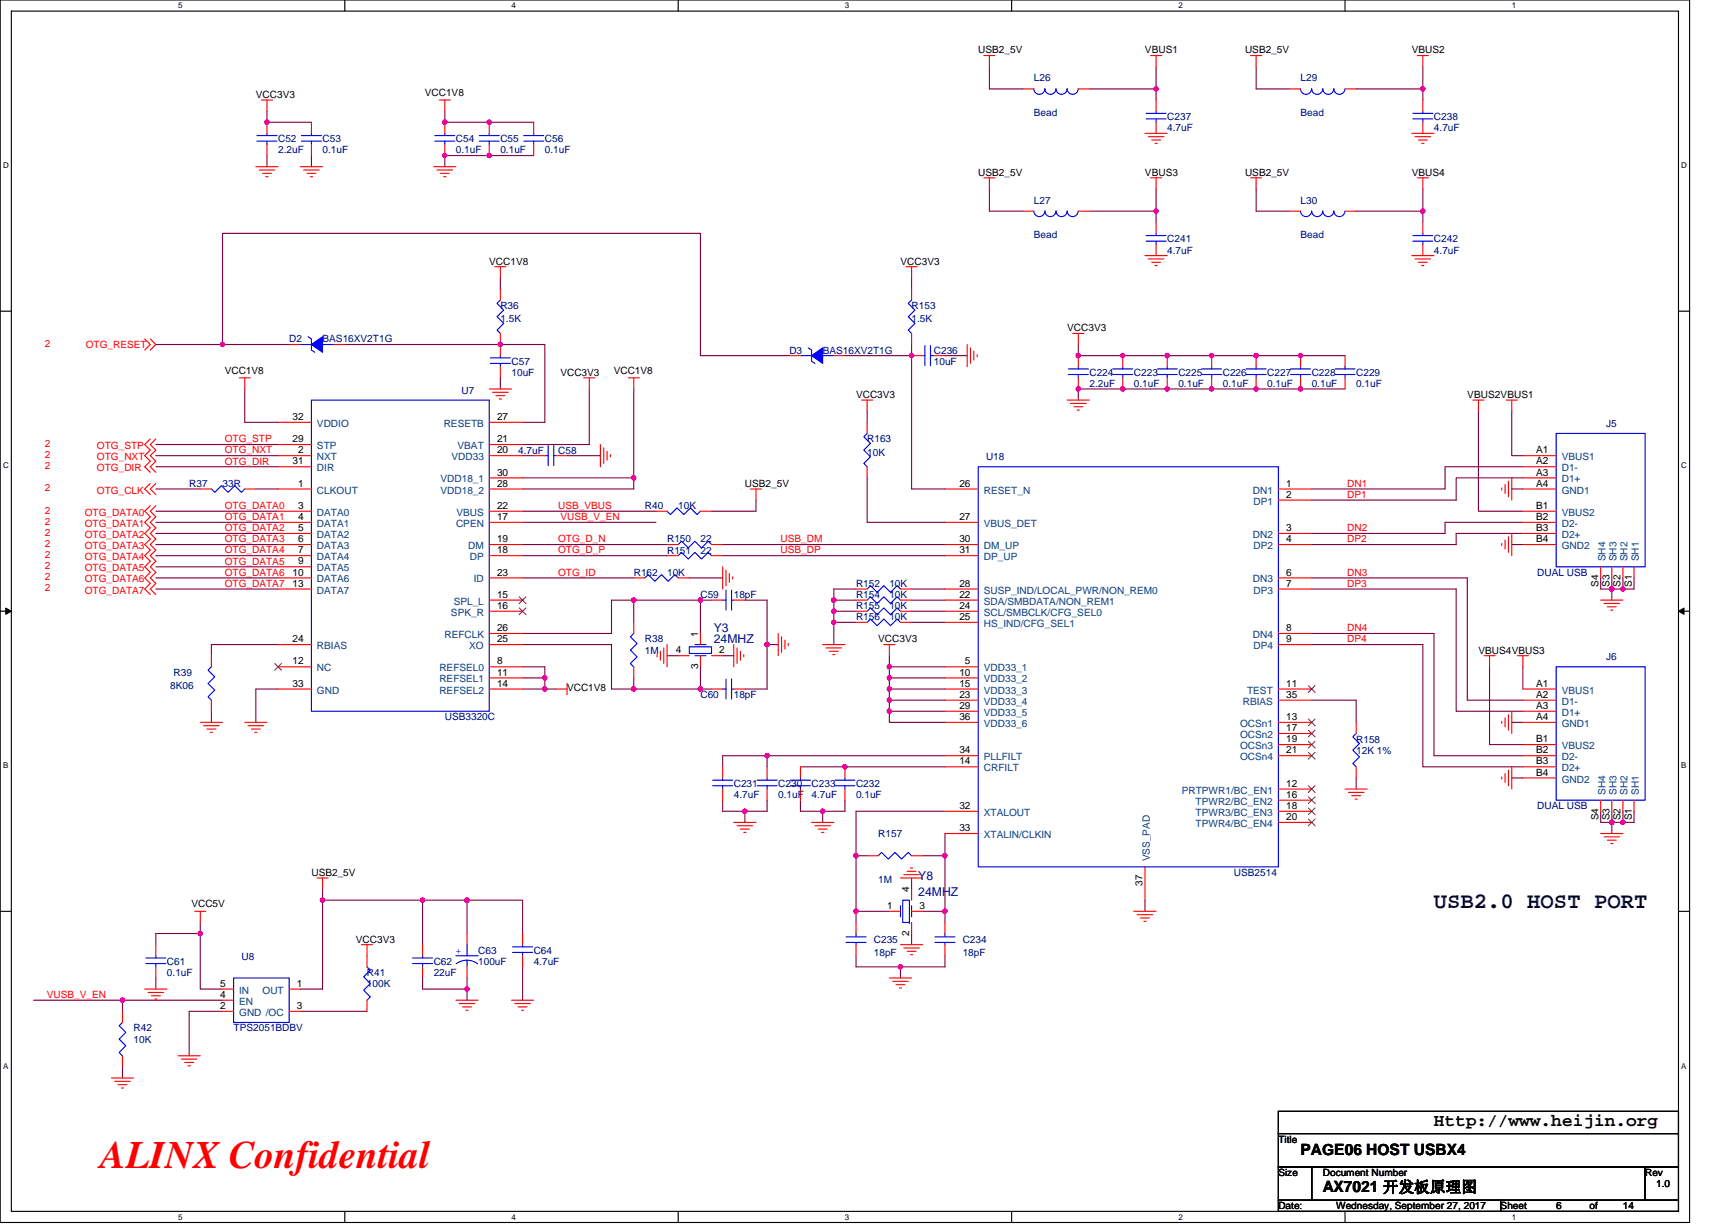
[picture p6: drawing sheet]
<svg xmlns="http://www.w3.org/2000/svg" width="297mm" height="210mm" viewBox="0 0 297 210" stroke-linecap="round" stroke-linejoin="round" font-family="sans-serif">
<path d="M0 0h289.6v209.5h-289.6zM1.9 1.9h285.8v205.7h-285.8z" fill="none" stroke="#000" stroke-width=".19"/>
<g fill="#fff">
<path d="M30.5 .2h.8v1.5h-.8z"/>
<path d="M30.5 207.8h.8v1.6h-.8z"/>
</g>
<path d="M59.1 0v1.9M59.1 207.6v1.9" fill="none" stroke="#000" stroke-width=".19"/>
<g fill="#fff">
<path d="M87.7 .2h.7v1.5h-.7z"/>
<path d="M87.7 207.8h.7v1.6h-.7z"/>
</g>
<path d="M116.2 0v1.9M116.2 207.6v1.9" fill="none" stroke="#000" stroke-width=".19"/>
<g fill="#fff">
<path d="M144.8 .2h.8v1.5h-.8z"/>
<path d="M144.8 207.8h.8v1.6h-.8z"/>
</g>
<path d="M173.4 0v1.9M173.4 207.6v1.9" fill="none" stroke="#000" stroke-width=".19"/>
<g fill="#fff">
<path d="M202 .2h.7v1.5h-.7z"/>
<path d="M202 207.8h.7v1.6h-.7z"/>
</g>
<path d="M230.5 0v1.9M230.5 207.6v1.9" fill="none" stroke="#000" stroke-width=".19"/>
<g fill="#fff">
<path d="M259.1 .2h.8v1.5h-.8z"/>
<path d="M259.1 207.8h.8v1.6h-.8z"/>
<path d="M.5 27.6h1v1.5h-1z"/>
<path d="M288.2 27.6h1v1.5h-1z"/>
<path d="M.5 79.1h1v1.5h-1z"/>
<path d="M288.2 79.1h1v1.5h-1z"/>
</g>
<path d="M0 53.3h1.9M287.7 53.3h1.9" fill="none" stroke="#000" stroke-width=".19"/>
<g fill="#fff">
<path d="M.5 130.5h.9v1.5h-.9z"/>
<path d="M288.2 130.5h.9v1.5h-.9z"/>
</g>
<path d="M0 104.8h1.9M287.7 104.8h1.9" fill="none" stroke="#000" stroke-width=".19"/>
<path d="M1 104.2l.9 .6-.9 .5zM287.7 104.8l.9-.6v1.1z" fill="#000" stroke="#000" stroke-width=".17"/>
<g fill="#fff">
<path d="M.5 181.9h.9v1.6h-.9z"/>
<path d="M288.2 181.9h.9v1.6h-.9z"/>
</g>
<path d="M0 156.2h1.9M287.7 156.2h1.9M219.1 190.5h68.6v3.8h-68.6zM219.1 194.3h68.6v5.7h-68.6zM219.1 200h5.7v5.7h-5.7zM219.1 205.7h38.1v1.9h-38.1zM224.8 200h57.2v5.7h-57.2zM257.2 205.7h30.5v1.9h-30.5zM282 200h5.7v5.7h-5.7z" fill="none" stroke="#000" stroke-width=".19"/>
<g fill="none" stroke="#800040" stroke-width=".19">
<path d="M45.8 19.1v1.9h7.6M76.2 19.1v1.9h15.3M169.6 11.4v3.8h5.7M186.7 15.2h11.5M198.2 15.2v1.9M198.2 11.4v3.8M215.3 11.4v3.8h5.7M232.4 15.2h11.5M243.9 15.2v1.9M243.9 11.4v3.8M45.8 26.7v1.9M53.4 26.7v1.9"/>
<path d="M91.5 26.7h-15.3v1.9M169.6 32.4v3.8h5.7M186.7 36.2h11.5M198.2 36.2v1.9M198.2 32.4v3.8M215.3 32.4v3.8h5.7M232.4 36.2h11.5M243.9 36.2v1.9M243.9 32.4v3.8M26.7 59.1h11.4M38.1 59.1h11.5M38.1 59.1v-19.1h82v21h15.2"/>
<path d="M59.1 59.1h34.3v13.3h-3.8M85.8 47.6v1.9M156.2 59.1v1.9M156.2 47.6v1.9M184.8 59.1v1.9h45.7M26.7 76.2h21M26.7 78.1h21M41.9 66.7v5.7h5.8M85.8 64.8v1.9M89.6 78.1h1.9M97.2 78.1h5.7M101 66.7v9.5h-11.4"/>
<path d="M108.6 66.7v15.2M144.8 61h11.4M148.6 70.5v1.9M156.2 61v22.8h5.8M162 61h3.8M230.5 66.7h-45.7v1.9M253.4 70.5v17.1h7.6M259.1 70.5v7.6h1.9M26.7 87.6h21M26.7 89.5h21M26.7 93.3h21M26.7 95.2h21"/>
<path d="M26.7 97.2h21M26.7 99.1h21M26.7 80h21M26.7 83.8h7.6M26.7 91.4h21M43.9 83.8h3.8M89.6 89.5h22.8M89.6 87.6h22.8M89.6 93.3h24.7M89.6 99.1h19M89.6 81.9h19M89.6 95.2h24.7"/>
<path d="M108.6 81.9v1.9h-19M118.1 99.1h5.8M123.9 95.2h38.1M123.9 93.3h38.1M129.6 85.7v1.9h-7.6M148.6 81.9v7.6h13.4M224.8 99.1h26.7v20.9h9.5M259.1 83.8h1.9M259.1 93.3h1.9M261 91.4h-11.4v1.9h-24.8M261 89.5h-13.3v1.9h-22.9M261 80h-13.3v3.8h-22.9"/>
<path d="M261 81.9h-11.4v3.8h-24.8M274.4 99.1v1.9h1.9M276.3 99.1v1.9M278.2 99.1v1.9M280.1 99.1v1.9h-1.9M26.7 101h21M47.7 110.5h-11.5v1.9M47.7 118.1h-3.8v5.7M89.6 110.5h15.2v7.6h3.8M89.6 118.1h3.8M89.6 114.3h3.8v1.9M89.6 116.2h3.8"/>
<path d="M93.4 116.2v1.9M93.4 118.1h1.9M108.6 118.1h11.5M108.6 102.9h11.5M108.6 102.9h-3.8v5.7h-15.2M108.6 102.9v3.8M108.6 116.2v1.9M114.3 112.4h1.9M120.1 118.1h1.9M120.1 102.9h1.9M120.1 114.3v3.8M120.1 102.9v5.7"/>
<path d="M123.9 112.4h1.9M127.7 102.9h3.8v7.6M131.5 110.5h1.9M131.5 110.5v7.6h-3.8M142.9 102.9h3.8M142.9 102.9v1.9M142.9 106.7v3.8M142.9 106.7h3.8M146.7 101h-3.8v1.9M146.7 104.8h-3.8v1.9M152.4 112.4v1.9h9.6M152.4 114.3v1.9h9.6"/>
<path d="M152.4 118.1h9.6M152.4 116.2v1.9M152.4 118.1v1.9M156.2 101h5.8M156.2 102.9h5.8M156.2 104.8h5.8M156.2 106.7h5.8M224.8 101h24.8v20.9h11.4M224.8 110.5h19.1v20.9h17.1M224.8 108.6h21v20.9h15.2M255.3 114.3v13.3h5.7M261 114.3v3.8"/>
<path d="M276.3 101h1.9M276.3 101v1.9M36.2 121.9v1.9M123.9 131.4v-1.9h7.6v1.9M123.9 137.2v1.9h3.8v1.9M131.5 129.5h30.5M131.5 137.2v1.9h-3.8M137.2 137.2v1.9h3.8v1.9M137.2 131.4h24.8M144.8 137.2v1.9h-3.8M152.4 120h9.6M152.4 121.9h9.6"/>
<path d="M152.4 121.9v1.9h9.6M152.4 120v1.9M162 139.1h-15.3v7.6M224.8 120h7.6v3.8M232.4 133.3v2M259.1 123.8h1.9M259.1 133.3h1.9M274.4 139.1v1.9h1.9M276.3 139.1v1.9M278.2 139.1v1.9M280.1 139.1v1.9h-1.9M34.3 158.1v1.9"/>
<path d="M55.3 154.3v15.2h-3.8M55.3 152.4v1.9M55.3 154.3h17.1M72.4 154.3h7.6M72.4 154.3v7.6M80 154.3v5.7M80 154.3h9.6v5.7M146.7 156.2v1.9M146.7 146.7v9.5M146.7 156.2h5.7M146.7 146.7h1.9M156.2 150.5v1.9"/>
<path d="M158.2 146.7h3.8M158.2 156.2h3.8M162 146.7v9.5M162 156.2v1.9M162 142.9v3.8M196.3 154.3v1.9M276.3 141v1.9M276.3 141h1.9M5.8 171.4h15.2v2M21 171.4h17.1M26.7 167.6v1.9M34.3 160v9.5h3.8"/>
<path d="M34.3 160h-7.6v1.9M38.1 173.4h-5.7v7.6M51.5 173.4h11.4M72.4 167.6v1.9h7.6M80 167.6v1.9M80 169.5v1.9M89.6 165.7v5.7M146.7 163.8v1.9h7.6M154.3 165.7v1.9M156.2 160v1.9M162 163.8v1.9h-7.7M21 182.9v1.9"/>
</g>
<g fill="#f0f" stroke="#f0f" stroke-width=".19">
<circle cx="34.3" cy="160" r=".38"/>
<circle cx="80" cy="154.3" r=".38"/>
<circle cx="21" cy="171.4" r=".38"/>
<circle cx="80" cy="169.5" r=".38"/>
<circle cx="131.5" cy="110.5" r=".38"/>
<circle cx="120" cy="118.1" r=".38"/>
<circle cx="108.6" cy="118.1" r=".38"/>
<circle cx="120" cy="102.9" r=".38"/>
<circle cx="108.6" cy="102.9" r=".38"/>
<circle cx="83.8" cy="26.7" r=".38"/>
<circle cx="76.2" cy="26.7" r=".38"/>
<circle cx="83.8" cy="20.9" r=".38"/>
<circle cx="76.2" cy="20.9" r=".38"/>
<circle cx="93.4" cy="118.1" r=".38"/>
<circle cx="45.7" cy="20.9" r=".38"/>
<circle cx="108.6" cy="81.9" r=".38"/>
<circle cx="93.4" cy="116.2" r=".38"/>
<circle cx="85.7" cy="59" r=".38"/>
<circle cx="156.2" cy="60.9" r=".38"/>
<circle cx="142.9" cy="102.9" r=".38"/>
<circle cx="142.9" cy="104.8" r=".38"/>
<circle cx="142.9" cy="106.7" r=".38"/>
<circle cx="152.4" cy="114.3" r=".38"/>
<circle cx="152.4" cy="118.1" r=".38"/>
<circle cx="152.4" cy="116.2" r=".38"/>
<circle cx="152.4" cy="120" r=".38"/>
<circle cx="152.4" cy="121.9" r=".38"/>
<circle cx="184.8" cy="60.9" r=".38"/>
<circle cx="222.9" cy="60.9" r=".38"/>
<circle cx="192.4" cy="60.9" r=".38"/>
<circle cx="215.3" cy="60.9" r=".38"/>
<circle cx="207.7" cy="60.9" r=".38"/>
<circle cx="200" cy="60.9" r=".38"/>
<circle cx="222.9" cy="66.7" r=".38"/>
<circle cx="184.8" cy="66.7" r=".38"/>
<circle cx="215.3" cy="66.7" r=".38"/>
<circle cx="192.4" cy="66.7" r=".38"/>
<circle cx="200" cy="66.7" r=".38"/>
<circle cx="207.7" cy="66.7" r=".38"/>
<circle cx="131.5" cy="129.5" r=".38"/>
<circle cx="144.8" cy="131.4" r=".38"/>
<circle cx="141" cy="139.1" r=".38"/>
<circle cx="127.7" cy="139.1" r=".38"/>
<circle cx="161.9" cy="146.7" r=".38"/>
<circle cx="154.3" cy="165.7" r=".38"/>
<circle cx="161.9" cy="156.2" r=".38"/>
<circle cx="146.7" cy="156.2" r=".38"/>
<circle cx="146.7" cy="146.7" r=".38"/>
<circle cx="278.2" cy="101" r=".38"/>
<circle cx="276.2" cy="101" r=".38"/>
<circle cx="278.2" cy="141" r=".38"/>
<circle cx="276.2" cy="141" r=".38"/>
<circle cx="72.4" cy="154.3" r=".38"/>
<circle cx="55.3" cy="154.3" r=".38"/>
<circle cx="198.1" cy="15.2" r=".38"/>
<circle cx="243.9" cy="15.2" r=".38"/>
<circle cx="198.1" cy="36.2" r=".38"/>
<circle cx="243.9" cy="36.2" r=".38"/>
<circle cx="38.1" cy="59" r=".38"/>
</g>
<g fill="none" stroke="#f00" stroke-width=".19">
<path d="M44.8 17.1h1.9M45.8 17.1v1.9M75.3 17.1h1.9M76.2 17.1v1.9M168.6 9.5h1.9M169.6 9.5v1.9M175.3 15.2h1.9M184.8 15.2h1.9M197.2 9.5h1.9M198.2 9.5v1.9M198.2 17.1v1.9M214.4 9.5h1.9"/>
<path d="M215.3 9.5v1.9M221 15.2h1.9M230.5 15.2h1.9M242.9 9.5h1.9M243.9 9.5v1.9M243.9 17.1v1.9M43.9 28.6h3.8M44.4 29.1h2.7M45 29.7h1.5M45.6 30.3h.3M45.8 21v1.9M45.8 24.8v1.9"/>
<path d="M51.5 28.6h3.8M52 29.1h2.7M52.6 29.7h1.5M53.2 30.3h.4M53.4 21v1.9M53.4 24.8v1.9M74.3 28.6h3.8M74.9 29.1h2.7M75.5 29.7h1.5M76 30.3h.4M76.2 21v1.9M76.2 24.8v1.9"/>
<path d="M83.9 21v1.9M83.9 24.8v1.9M91.5 21v1.9M91.5 24.8v1.9M168.6 30.5h1.9M169.6 30.5v1.9M175.3 36.2h1.9M184.8 36.2h1.9M196.3 22.9h3.8M196.8 23.4h2.7M197.2 30.5h1.9M197.4 24h1.5"/>
<path d="M198 24.6h.3M198.2 30.5v1.9M198.2 38.1v1.9M198.2 21v1.9M214.4 30.5h1.9M215.3 30.5v1.9M221 36.2h1.9M230.5 36.2h1.9M242 22.9h3.8M242.5 23.4h2.7M242.9 30.5h1.9M243.1 24h1.5"/>
<path d="M243.7 24.6h.4M243.9 30.5v1.9M243.9 38.1v1.9M243.9 21v1.9M24.8 58.1l1 1-1 .9M25.8 58.1l.9 1-.9 .9M49.6 59.1h1.9M57.2 59.1h1.9M84.8 45.7h1.9M85.8 45.7v1.9M85.8 57.1v3.9M85.8 49.5v1.9"/>
<path d="M155.3 45.7h1.9M156.2 45.7v1.9M156.2 57.1v2M156.2 49.5v1.9M165.8 59.1v3.8M166.3 59.6v2.7M183.9 57.1h1.9M184.8 57.1v2M196.3 43.8h3.8M196.8 44.4h2.7M197.4 45h1.5M198 45.5h.3"/>
<path d="M198.2 41.9v1.9M242 43.8h3.8M242.5 44.4h2.7M243.1 45h1.5M243.7 45.5h.4M243.9 41.9v1.9M25.8 75.2l-1 1 1 1-1 .9 1 1-1 .9 1 1M26.7 75.2l-.9 1 .9 1-.9 .9 .9 1-.9 .9 .9 1M41 64.8h1.9M41.9 64.8v1.9M47.7 78.1h5.7M47.7 76.2h5.7"/>
<path d="M47.7 72.4h5.7M83.9 72.4h5.7M83.9 76.2h5.7M83.9 78.1h5.7M83.9 66.7h3.8M84.4 67.2h2.7M85 67.8h1.5M85.6 68.4h.4M85.8 62.9v1.9M91.5 78.1h1.9M95.3 78.1h1.9M100.1 64.8h1.9"/>
<path d="M101 64.8v1.9M102.9 76.2v3.8M103.5 76.8v2.6M104.1 77.3v1.6M104.6 77.9v.4M107.7 64.8h1.9M108.6 64.8v1.9M135.3 61h1.9M142.9 61h1.9M147.7 68.6h1.9M148.6 68.6v1.9M148.6 72.4v1.9"/>
<path d="M156.2 61h2M160.1 61h1.9M166.9 60.2v1.5M167.5 60.8v.4M182.9 68.6h3.8M183.5 69.2h2.7M184.1 69.7h1.5M184.6 70.3h.4M184.8 61v1.9M184.8 64.8v1.9M192.4 61v1.9M192.4 64.8v1.9"/>
<path d="M200.1 61v1.9M200.1 64.8v1.9M207.7 61v1.9M207.7 64.8v1.9M215.3 61v1.9M215.3 64.8v1.9M222.9 61v1.9M222.9 64.8v1.9M230.5 61v1.9M230.5 64.8v1.9M252.5 68.6h1.9M253.4 68.6v1.9"/>
<path d="M258.2 68.6h1.9M259.1 68.6v1.9M261 78.1h5.7M25.8 82.9l-1 .9 1 1M25.8 86.7l-1 .9 1 1-1 .9 1 1-1 .9 1 1-1 .9 1 1-1 .9 1 1-1 1 1 .9-1 1 1 .9-1 1 1 .9M26.7 82.9l-.9 .9 .9 1M26.7 86.7l-.9 .9 .9 1-.9 .9 .9 1-.9 .9 .9 1-.9 .9 .9 1-.9 .9 .9 1-.9 1 .9 .9-.9 1 .9 .9-.9 1 .9 .9M34.3 83.8h1.9M41.9 83.8h2M47.7 83.8h5.7M47.7 87.6h5.7M47.7 89.5h5.7"/>
<path d="M47.7 91.4h5.7M47.7 93.3h5.7M47.7 95.2h5.7M47.7 97.2h5.7M47.7 99.1h5.7M47.7 80h5.7M83.9 83.8h5.7M83.9 81.9h5.7M83.9 89.5h5.7M83.9 87.6h5.7M83.9 99.1h5.7M83.9 95.2h5.7"/>
<path d="M83.9 93.3h5.7M108.6 99.1h1.9M112.4 87.6h1.9M114.3 95.2h1.9M114.3 93.3h1.9M116.2 99.1h1.9M120.1 87.6h1.9M122 95.2h1.9M122 93.3h1.9M123.9 97.2v3.8M124.4 97.7v2.7M125 98.3v1.5"/>
<path d="M125.6 98.9v.4M128.6 83.8h1.9M129.6 83.8v1.9M148.6 80v1.9M162 89.5h5.7M162 93.3h5.7M162 95.2h5.7M162 83.8h5.7M219.1 83.8h5.7M219.1 85.7h5.7M219.1 91.4h5.7M219.1 93.3h5.7"/>
<path d="M219.1 99.1h5.7M257.4 83.6v.4M257.4 93.2v.3M258 83.1v1.5M258 92.6v1.5M258.5 82.5v2.7M258.5 92v2.7M259.1 81.9v3.8M259.1 91.4v3.8M261 80h5.7M261 81.9h5.7M261 83.8h5.7"/>
<path d="M261 87.6h5.7M261 89.5h5.7M261 91.4h5.7M261 93.3h5.7M274.4 97.2v1.9M276.3 97.2v1.9M278.2 97.2v1.9M280.1 97.2v1.9M36.2 112.4v1.9M47.7 118.1h5.7M47.7 114.3h5.7M47.7 101h5.7"/>
<path d="M47.7 110.5h5.7M83.9 116.2h5.7M83.9 118.1h5.7M83.9 108.6h5.7M83.9 114.3h5.7M83.9 102.9h5.7M83.9 104.8h5.7M83.9 110.5h5.7M95.3 118.1h1.9M97.2 117.2v1.9M108.6 114.3v1.9M108.6 106.7v1.9"/>
<path d="M112.6 112.2v.4M113.2 111.6v1.6M113.8 111.1v2.6M114.3 110.5v3.8M116.2 112.4h1.9M120.1 108.6v1.9M120.1 112.4v1.9M122 102.9h1.9M122 118.1h1.9M122 112.4h1.9M125.8 110.5v3.8M125.8 102.9h1.9"/>
<path d="M125.8 118.1h1.9M126.3 111.1v2.6M126.9 111.6v1.6M127.5 112.2v.4M133.4 108.6v3.8M134 109.2v2.6M134.5 109.7v1.6M135.1 110.3v.4M141 110.5h3.8M141.6 111.1h2.6M142.2 111.6h1.5M142.7 112.2h.4"/>
<path d="M146.7 104.8h1.9M146.7 102.9h1.9M146.7 101h1.9M146.7 106.7h1.9M151.5 110.5h1.9M152.4 110.5v1.9M154.3 104.8h1.9M154.3 102.9h1.9M154.3 101h1.9M154.3 106.7h1.9M162 101h5.7M162 102.9h5.7"/>
<path d="M162 104.8h5.7M162 106.7h5.7M162 114.3h5.7M162 116.2h5.7M162 118.1h5.7M219.1 101h5.7M219.1 108.6h5.7M219.1 110.5h5.7M219.1 118.1h5.7M254.4 112.4h1.9M255.3 112.4v1.9M260.1 112.4h1.9"/>
<path d="M261 118.1h5.7M261 112.4v1.9M274.4 102.9h3.8M274.9 103.4h2.7M275.5 104h1.5M276.1 104.6h.4M34.3 123.8h3.8M34.9 124.4h2.7M35.5 125h1.5M36 125.5h.4M36.2 120v1.9M41.9 123.8h3.9"/>
<path d="M42.5 124.4h2.7M43.1 125h1.5M43.7 125.5h.3M123.9 131.4v1.9M123.9 135.3v1.9M131.5 131.4v1.9M131.5 135.3v1.9M137.2 131.4v1.9M137.2 135.3v1.9M144.8 131.4v1.9M144.8 135.3v1.9M162 120h5.7"/>
<path d="M162 121.9h5.7M162 123.8h5.7M162 129.5h5.7M162 131.4h5.7M162 139.1h5.7M219.1 120h5.7M219.1 123.8h5.7M219.1 125.7h5.7M219.1 127.6h5.7M219.1 129.5h5.7M219.1 135.3h5.7M219.1 137.2h5.7"/>
<path d="M219.1 139.1h5.7M230.5 135.3h3.9M231.1 135.8h2.7M231.7 136.4h1.5M232.3 137h.3M232.4 131.4v2M232.4 123.8v1.9M257.4 123.6v.4M257.4 133.2v.3M258 123.1v1.5M258 132.6v1.5M258.5 122.5v2.7"/>
<path d="M258.5 132v2.7M259.1 121.9v3.8M259.1 131.4v3.9M261 120h5.7M261 121.9h5.7M261 123.8h5.7M261 127.6h5.7M261 129.5h5.7M261 131.4h5.7M261 133.3h5.7M274.4 137.2v1.9M276.3 137.2v1.9"/>
<path d="M278.2 137.2v1.9M280.1 137.2v1.9M33.4 156.2h1.9M34.3 156.2v1.9M54.3 150.5h1.9M55.3 150.5v1.9M125.8 141h3.8M126.3 141.5h2.7M126.9 142.1h1.5M127.5 142.7h.4M139.1 141h3.8M139.7 141.5h2.6"/>
<path d="M140.2 142.1h1.6M140.8 142.7h.4M146.7 158.1v1.9M148.6 146.7h1.9M152.4 156.2h1.9M154.3 150.5h3.9M154.9 149.9h2.7M155.5 149.4h1.5M156.1 148.8h.3M156.2 146.7h2M156.2 156.2h2M156.2 158.1v1.9"/>
<path d="M156.2 152.4v1.9M162 158.1v1.9M162 142.9h5.7M194.3 156.2h3.9M194.9 156.8h2.7M195.5 157.4h1.5M196.1 157.9h.3M196.3 148.6v5.7M219.1 141h5.7M274.4 142.9h3.8M274.9 143.4h2.7M275.5 144h1.5"/>
<path d="M276.1 144.6h.4M21 173.4v1.9M24.8 169.5h3.8M25.4 170.1h2.6M25.9 170.7h1.6M26.5 171.3h.4M26.7 161.9v1.9M26.7 165.7v1.9M38.1 169.5h1.9M38.1 171.4h1.9M38.1 173.4h1.9M49.6 173.4h1.9"/>
<path d="M49.6 169.5h1.9M62 161.9h1.9M62.9 161.9v3.8M62.9 171.4v2M72.4 161.9v1.9M72.4 165.7v1.9M78.1 171.4h3.9M78.7 172h2.7M79.3 172.6h1.5M79.9 173.2h.3M80 160v1.9M80 165.7v1.9"/>
<path d="M87.7 171.4h3.8M88.2 172h2.7M88.8 172.6h1.5M89.4 173.2h.4M89.6 160v1.9M89.6 163.8v1.9M146.7 161.9v1.9M152.4 167.6h3.8M153 168.2h2.7M153.6 168.8h1.5M154.2 169.4h.3M154.3 161.9h3.9"/>
<path d="M154.9 162.5h2.7M155.5 163.1h1.5M156.1 163.6h.3M162 161.9v1.9M19.1 184.8h3.8M19.7 185.4h2.6M20.2 185.9h1.6M20.8 186.5h.4M21 181v1.9M30.5 181h3.8M31.1 181.5h2.7M31.7 182.1h1.5"/>
<path d="M32.2 182.7h.4"/>
</g>
<g fill="none" stroke="#00f" stroke-width=".19">
<path d="M177.2 15.2a.94 .94 0 0 0 .9 1 .94 .94 0 0 0 1-1M179.1 15.2a.95 .95 0 0 0 1 1 .95 .95 0 0 0 .9-1 .94 .94 0 0 0 1 1 .94 .94 0 0 0 .9-1M182.9 15.2a.94 .94 0 0 0 1 1 .94 .94 0 0 0 .9-1M196.4 19.4h3.5M198.2 19v.4M222.9 15.2a.94 .94 0 0 0 1 1 .94 .94 0 0 0 .9-1M224.8 15.2a.95 .95 0 0 0 1 1 .95 .95 0 0 0 .9-1 .94 .94 0 0 0 1 1 .94 .94 0 0 0 .9-1M228.6 15.2a.94 .94 0 0 0 1 1 .94 .94 0 0 0 .9-1M242.2 19.4h3.4M243.9 19v.4M44 24.2h3.5M44 23.2h3.5"/>
<path d="M45.8 22.9v.3M45.8 24.2v.6M51.7 24.2h3.4M51.7 23.2h3.4M53.4 22.9v.3M53.4 24.2v.6M74.5 24.2h3.5M74.5 23.2h3.5M76.2 22.9v.3M76.2 24.2v.6M82.1 24.2h3.5M82.1 23.2h3.5"/>
<path d="M83.9 22.9v.3M83.9 24.2v.6M89.8 24.2h3.4M89.8 23.2h3.4M91.5 22.9v.3M91.5 24.2v.6M179.1 36.2a.94 .94 0 0 1-1 .9 .94 .94 0 0 1-.9-.9M182.9 36.2a.94 .94 0 0 1-.9 .9 .94 .94 0 0 1-1-.9 .95 .95 0 0 1-.9 .9 .95 .95 0 0 1-1-.9M184.8 36.2a.94 .94 0 0 1-.9 .9 .94 .94 0 0 1-1-.9M196.4 20.4h3.5M198.2 20.4v.6M224.8 36.2a.94 .94 0 0 1-.9 .9 .94 .94 0 0 1-1-.9"/>
<path d="M228.6 36.2a.94 .94 0 0 1-.9 .9 .94 .94 0 0 1-1-.9 .95 .95 0 0 1-.9 .9 .95 .95 0 0 1-1-.9M230.5 36.2a.94 .94 0 0 1-.9 .9 .94 .94 0 0 1-1-.9M242.2 20.4h3.4M243.9 20.4v.6M51.5 59.1h1.9M52.8 57.7l.6 .4v1.9l.6 .4M55.3 59.1h1.9M85.8 51.4l-.6 .6 1.1 1.1-1.1 1.2 1.1 1.1-1.1 1.2 .6 .5M138.5 59.6l.6 .4v1.9l.6 .4M156.2 51.4l-.5 .6 1.1 1.1-1.1 1.2 1.1 1.1-1.1 1.2 .5 .5M158.5 59.2v3.5M159.5 59.2v3.5"/>
<path d="M196.4 41.3h3.5M196.4 40.4h3.5M198.2 40v.4M198.2 41.3v.6M242.2 41.3h3.4M242.2 40.4h3.4M243.9 40v.4M243.9 41.3v.6M53.4 68.6h30.5v53.3h-30.5zM84 62.3h3.5M84 61.3h3.5M85.8 61v.3"/>
<path d="M85.8 62.3v.6M93.4 78.1h.6M94 76.4v3.4M94.9 78.1h.4M94.9 76.4v3.4M137.2 61h1.9M141 61h1.9M148.6 74.3l-.5 .6 1.1 1.1-1.1 1.2 1.1 1.1-1.1 1.1 .5 .6M158.2 61h.3M159.5 61h.6M183.1 64.2h3.4M183.1 63.2h3.4"/>
<path d="M184.8 62.9v.3M184.8 64.2v.6M190.7 64.2h3.5M190.7 63.2h3.5M192.4 62.9v.3M192.4 64.2v.6M198.3 64.2h3.5M198.3 63.2h3.5M200.1 62.9v.3M200.1 64.2v.6M206 64.2h3.4M206 63.2h3.4"/>
<path d="M207.7 62.9v.3M207.7 64.2v.6M213.6 64.2h3.4M213.6 63.2h3.4M215.3 62.9v.3M215.3 64.2v.6M221.2 64.2h3.4M221.2 63.2h3.4M222.9 62.9v.3M222.9 64.2v.6M228.8 64.2h3.5M228.8 63.2h3.5"/>
<path d="M230.5 62.9v.3M230.5 64.2v.6M266.7 74.3h15.3v22.9h-15.3zM36.2 83.8l.6 .6 1.1-1.2 1.2 1.2 1.1-1.2 1.2 1.2 .5-.6M110.5 99.1l.6-.6 1.1 1.1 1.2-1.1 1.1 1.1 1.2-1.1 .5 .6M114.3 87.6l.6 .6 1.2-1.1 1.1 1.1 1.1-1.1 1.2 1.1 .6-.6M116.2 95.2l.6-.5 1.2 1.1 1.1-1.1 1.1 1.1 1.2-1.1 .6 .5M116.2 93.3l.6-.5 1.2 1.1 1.1-1.1 1.1 1.1 1.2-1.1 .6 .5M167.7 80h51.4v68.6h-51.4zM36.2 114.3l-.5 .6 1.1 1.1-1.1 1.2 1.1 1.1-1.1 1.1 .5 .6M108.6 108.6l-.5 .6 1.1 1.1-1.1 1.1 1.1 1.2-1.1 1.1 .5 .6M118.1 110.9h3.9v1.1h-3.9z"/>
<path d="M119.1 110.5h1.9M119.1 112.4h1.9M120.1 112.4h.1M120.1 110.5h.1M123.9 102.9h.5M123.9 118.1h.5M124.4 101.2v3.4M124.4 116.4v3.4M125.4 102.9h.4M125.4 118.1h.4M125.4 101.2v3.4M125.4 116.4v3.4"/>
<path d="M148.6 104.8l.6-.6 1.1 1.1 1.2-1.1 1.1 1.1 1.2-1.1 .5 .6M148.6 102.9l.6-.6 1.1 1.1 1.2-1.1 1.1 1.1 1.2-1.1 .5 .6M148.6 101l.6-.6 1.1 1.1 1.2-1.1 1.1 1.1 1.2-1.1 .5 .6M148.6 106.7l.6-.6 1.1 1.2 1.2-1.2 1.1 1.2 1.2-1.2 .5 .6M266.7 114.3h15.3v22.9h-15.3zM122.1 134.7h3.5M122.1 133.7h3.5M123.9 133.3v.4M123.9 134.7v.6M129.8 134.7h3.4M129.8 133.7h3.4M131.5 133.3v.4"/>
<path d="M131.5 134.7v.6M135.5 134.7h3.4M135.5 133.7h3.4M137.2 133.3v.4M137.2 134.7v.6M143.1 134.7h3.4M143.1 133.7h3.4M144.8 133.3v.4M144.8 134.7v.6M232.4 125.7l-.5 .6 1.1 1.1-1.1 1.2 1.1 1.1-1.1 1.2 .5 .5M150.5 146.7l.6-.6 1.1 1.2 1.2-1.2 1.1 1.2 1.2-1.2 .5 .6M154.3 156.2h.1"/>
<path d="M154.3 155.3v1.9M154.7 154.3h1.2v3.8h-1.2zM155.9 158.1h.1M156.2 156.2h.1M156.2 155.3v1.9M21 175.3l-.6 .5 1.2 1.2-1.2 1.1 1.2 1.2-1.2 1.1 .6 .6M25 165.2h3.4M25 164.2h3.4M26.7 163.8v.4M26.7 165.2v.5M40 167.6h9.6v7.7h-9.6zM62.9 165.7l.6 .6-1.2 1.1 1.2 1.2-1.2 1.1 1.2 1.2-.6 .5"/>
<path d="M70.7 165.2h3.4M70.7 164.2h3.4M72.4 163.8v.4M72.4 165.2v.5M78.1 163.8h3.9M80 164.6l-1.1 .2-.7 .4M80 164.6l.8 .1 1.1 .5M80 164.6v1.1M80 161.9v1.9M87.9 163.3h3.4M87.9 162.3h3.4M89.6 161.9v.4"/>
<path d="M89.6 163.3v.5M145 160.6h3.4M145 161.5h3.4M146.7 161.5v.4M146.7 160v.6M160.2 160.6h3.5M160.2 161.5h3.5M162 161.5v.4M162 160v.6"/>
</g>
<g fill="none" stroke="#804000" stroke-width=".17">
<path d="M47.1 113.7l1.2 1.2M48.2 113.7l-1.1 1.2M89 102.3l1.2 1.2M89 104.2l1.2 1.2M90.1 102.3l-1.1 1.2M90.1 104.2l-1.1 1.2M224.3 117.5l1.1 1.2M225.4 117.5l-1.2 1.2M224.3 123.3l1.1 1.1M224.3 125.2l1.1 1.1M224.3 127.1l1.1 1.1M224.3 129l1.1 1.1"/>
<path d="M224.3 134.7l1.1 1.1M224.3 136.6l1.1 1.2M224.3 138.5l1.1 1.2M225.4 123.3l-1.2 1.1M225.4 125.2l-1.2 1.1M225.4 127.1l-1.2 1.1M225.4 129l-1.2 1.1M225.4 134.7l-1.2 1.1M225.4 136.6l-1.2 1.2M225.4 138.5l-1.2 1.2M224.3 140.4l1.1 1.2M225.4 140.4l-1.2 1.2"/>
</g>
<g fill="#00f" stroke="#00f" stroke-width=".19">
<path d="M139.1 61l1.9-1.4v2.7z" fill-rule="evenodd"/>
<path d="M53.4 59.1l1.9-1.4v2.7z" fill-rule="evenodd"/>
</g>
<text font-size="6.7" fill="#f00" x="17.2" y="200.3">ALINX Confidential</text>
<text font-size="3.8" fill="#000040" x="245.8" y="155.6">USB2.0 HOST PORT</text>
<text font-size="3" x="245.8" y="193.1">Http://www.heijin.org</text>
<g font-size="2.7">
<text x="222.9" y="197.9">PAGE06 HOST USBX4</text>
<text x="226.7" y="204.4">AX7021 开发板原理图</text>
</g>
<g font-size="2.1" fill="#000080">
<text x="122.3" y="108.4">Y3</text>
<text x="122.3" y="110.3">24MHZ</text>
<text x="157.4" y="150.9">Y8</text>
<text x="157.4" y="153.5">24MHZ</text>
</g>
<g font-size="1.7">
<text x="167.7" y="9.2">USB2_5V</text>
<text x="196.3" y="9.2">VBUS1</text>
<text x="213.4" y="9.2">USB2_5V</text>
<text x="242" y="9.2">VBUS2</text>
<text x="43.9" y="16.8">VCC3V3</text>
<text x="72.8" y="16.4">VCC1V8</text>
<text x="167.7" y="30.1">USB2_5V</text>
<text x="196.3" y="30.1">VBUS3</text>
<text x="213.4" y="30.1">USB2_5V</text>
<text x="242" y="30.1">VBUS4</text>
<text x="83.9" y="45.4">VCC1V8</text>
<text x="154.3" y="45.4">VCC3V3</text>
<text x="182.9" y="56.8">VCC3V3</text>
<text x="38.5" y="64">VCC1V8</text>
<text x="96.1" y="64.4">VCC3V3</text>
<text x="105.2" y="64">VCC1V8</text>
<text x="50.1" y="72">32</text>
<text x="85.2" y="72">27</text>
<text x="146.7" y="68.2">VCC3V3</text>
<text x="251.5" y="68.2">VBUS2VBUS1</text>
<text x="50.1" y="75.8">29</text>
<text x="51.1" y="77.7">2</text>
<text x="85.2" y="75.8">21</text>
<text x="85.2" y="77.7">20</text>
<text x="263.3" y="77.7">A1</text>
<text x="50.1" y="79.6">31</text>
<text x="51.1" y="83.4">1</text>
<text x="85.2" y="83.4">28</text>
<text x="85.2" y="81.5">30</text>
<text x="127.7" y="83.5">USB2_5V</text>
<text x="164.4" y="83.4">26</text>
<text x="220.4" y="83.4">1</text>
<text x="263.3" y="79.6">A2</text>
<text x="263.3" y="81.5">A3</text>
<text x="263.3" y="83.4">A4</text>
<text x="51.1" y="87.2">3</text>
<text x="51.1" y="89.1">4</text>
<text x="85.2" y="87.2">22</text>
<text x="85.2" y="89.1">17</text>
<text x="164.4" y="89.1">27</text>
<text x="220.4" y="85.3">2</text>
<text x="263.3" y="87.2">B1</text>
<text x="263.3" y="89.1">B2</text>
<text x="51.1" y="91">5</text>
<text x="51.1" y="92.9">6</text>
<text x="51.1" y="94.8">7</text>
<text x="85.2" y="94.8">18</text>
<text x="85.2" y="92.9">19</text>
<text x="164.4" y="92.9">30</text>
<text x="164.4" y="94.8">31</text>
<text x="220.4" y="91">3</text>
<text x="220.4" y="92.9">4</text>
<text x="263.3" y="91">B3</text>
<text x="263.3" y="92.9">B4</text>
<text x="50.1" y="98.7">10</text>
<text x="50.1" y="100.6">13</text>
<text x="51.1" y="96.8">9</text>
<text x="85.2" y="98.7">23</text>
<text x="164.4" y="100.6">28</text>
<text x="220.4" y="98.7">6</text>
<text x="220.4" y="100.6">7</text>
<text x="274" y="100.6" transform="rotate(-90 274 100.6)">S4</text>
<text x="275.9" y="100.6" transform="rotate(-90 275.9 100.6)">S3</text>
<text x="277.8" y="100.6" transform="rotate(-90 277.8 100.6)">S2</text>
<text x="279.7" y="100.6" transform="rotate(-90 279.7 100.6)">S1</text>
<text x="85.2" y="102.5">15</text>
<text x="85.2" y="104.4">16</text>
<text x="164.4" y="102.5">22</text>
<text x="164.4" y="104.4">24</text>
<text x="164.4" y="106.3">25</text>
<text x="50.1" y="113.9">12</text>
<text x="50.1" y="110.1">24</text>
<text x="85.2" y="113.9">8</text>
<text x="85.2" y="110.1">25</text>
<text x="85.2" y="108.2">26</text>
<text x="115.9" y="112">4</text>
<text x="119.7" y="109.2" transform="rotate(-90 119.7 109.2)">1</text>
<text x="123.3" y="112">2</text>
<text x="150.5" y="110.1">VCC3V3</text>
<text x="165.4" y="113.9">5</text>
<text x="220.4" y="108.2">8</text>
<text x="220.4" y="110.1">9</text>
<text x="253.4" y="112">VBUS4VBUS3</text>
<text x="50.1" y="117.7">33</text>
<text x="85.2" y="115.8">11</text>
<text x="85.2" y="117.7">14</text>
<text x="97.2" y="118.5">VCC1V8</text>
<text x="119.7" y="114.7" transform="rotate(-90 119.7 114.7)">3</text>
<text x="164.4" y="115.8">10</text>
<text x="164.4" y="117.7">15</text>
<text x="164.4" y="119.6">23</text>
<text x="220.4" y="119.6">35</text>
<text x="220.4" y="117.7">11</text>
<text x="263.3" y="117.7">A1</text>
<text x="263.3" y="119.6">A2</text>
<text x="164.4" y="121.5">29</text>
<text x="164.4" y="123.4">36</text>
<text x="220.4" y="123.4">13</text>
<text x="220.4" y="125.3">17</text>
<text x="263.3" y="121.5">A3</text>
<text x="263.3" y="123.4">A4</text>
<text x="164.4" y="129.1">34</text>
<text x="164.4" y="131">14</text>
<text x="220.4" y="127.2">19</text>
<text x="220.4" y="129.1">21</text>
<text x="263.3" y="127.2">B1</text>
<text x="263.3" y="129.1">B2</text>
<text x="263.3" y="131">B3</text>
<text x="220.4" y="134.9">12</text>
<text x="220.4" y="136.8">16</text>
<text x="263.3" y="132.9">B4</text>
<text x="164.4" y="138.7">32</text>
<text x="164.4" y="142.5">33</text>
<text x="220.4" y="138.7">18</text>
<text x="220.4" y="140.6">20</text>
<text x="274" y="140.6" transform="rotate(-90 274 140.6)">S4</text>
<text x="275.9" y="140.6" transform="rotate(-90 275.9 140.6)">S3</text>
<text x="277.8" y="140.6" transform="rotate(-90 277.8 140.6)">S2</text>
<text x="279.7" y="140.6" transform="rotate(-90 279.7 140.6)">S1</text>
<text x="32.8" y="155.5">VCC5V</text>
<text x="53.4" y="150.1">USB2_5V</text>
<text x="152.1" y="155.8">1</text>
<text x="155.8" y="153" transform="rotate(-90 155.8 153)">4</text>
<text x="157.6" y="155.8">3</text>
<text x="195.9" y="151.8" transform="rotate(-90 195.9 151.8)">37</text>
<text x="61" y="161.6">VCC3V3</text>
<text x="155.8" y="160.4" transform="rotate(-90 155.8 160.4)">2</text>
<text x="37.8" y="169.1">5</text>
<text x="37.8" y="171">4</text>
<text x="37.8" y="173">2</text>
<text x="50.9" y="173">3</text>
<text x="50.9" y="169.1">1</text>
<text x="219.1" y="195.9">Title</text>
<text x="219.1" y="201.6">Size</text>
<text x="226.7" y="201.6">Document Number</text>
<text x="282" y="201.6">Rev</text>
<text x="283.9" y="203.5">1.0</text>
<text x="219.1" y="207.3">Date:</text>
<text x="229" y="207.3">Wednesday, September 27, 2017</text>
<text x="257.2" y="207.3">Sheet</text>
<text x="266.7" y="207.3">6</text>
<text x="272.5" y="207.3">of</text>
<text x="278.2" y="207.3">14</text>
</g>
<g font-size="1.7" fill="#000080">
<text x="177.2" y="13.9">L26</text>
<text x="222.9" y="13.9">L29</text>
<text x="177.2" y="19.8">Bead</text>
<text x="200.1" y="20.6">C237</text>
<text x="200.1" y="22.5">4.7uF</text>
<text x="222.9" y="19.8">Bead</text>
<text x="245.8" y="20.6">C238</text>
<text x="245.8" y="22.5">4.7uF</text>
<text x="47.7" y="24.4">C52</text>
<text x="47.7" y="26.3">2.2uF</text>
<text x="55.3" y="24.4">C53</text>
<text x="55.3" y="26.3">0.1uF</text>
<text x="78.1" y="24.4">C54</text>
<text x="78.1" y="26.3">0.1uF</text>
<text x="85.8" y="24.4">C55</text>
<text x="85.8" y="26.3">0.1uF</text>
<text x="93.4" y="24.4">C56</text>
<text x="93.4" y="26.3">0.1uF</text>
<text x="177.2" y="34.9">L27</text>
<text x="222.9" y="34.9">L30</text>
<text x="177.2" y="40.8">Bead</text>
<text x="200.1" y="41.6">C241</text>
<text x="222.9" y="40.8">Bead</text>
<text x="245.8" y="41.6">C242</text>
<text x="200.1" y="43.5">4.7uF</text>
<text x="245.8" y="43.5">4.7uF</text>
<text x="85.8" y="53">R36</text>
<text x="156.2" y="53">R153</text>
<text x="49.6" y="58.7">D2</text>
<text x="55.3" y="58.7">BAS16XV2T1G</text>
<text x="85.8" y="55.3">1.5K</text>
<text x="156.2" y="55.3">1.5K</text>
<text x="87.7" y="62.5">C57</text>
<text x="87.7" y="64.4">10uF</text>
<text x="135.3" y="60.6">D3</text>
<text x="141" y="60.6">BAS16XV2T1G</text>
<text x="160.1" y="60.6">C236</text>
<text x="160.1" y="62.5">10uF</text>
<text x="186.7" y="64.4">C224</text>
<text x="194.3" y="64.4">C223</text>
<text x="202" y="64.4">C225</text>
<text x="209.6" y="64.4">C226</text>
<text x="217.2" y="64.4">C227</text>
<text x="224.8" y="64.4">C228</text>
<text x="232.4" y="64.4">C229</text>
<text x="79.1" y="67.5">U7</text>
<text x="186.7" y="66.3">2.2uF</text>
<text x="194.3" y="66.3">0.1uF</text>
<text x="202" y="66.3">0.1uF</text>
<text x="209.6" y="66.3">0.1uF</text>
<text x="217.2" y="66.3">0.1uF</text>
<text x="224.8" y="66.3">0.1uF</text>
<text x="232.4" y="66.3">0.1uF</text>
<text x="88.8" y="77.7">4.7uF</text>
<text x="95.7" y="77.7">C58</text>
<text x="148.6" y="75.8">R163</text>
<text x="275.3" y="73.2">J5</text>
<text x="32.4" y="83.5">R37</text>
<text x="38.1" y="83.5">33R</text>
<text x="148.6" y="78.1">10K</text>
<text x="169" y="78.9">U18</text>
<text x="110.5" y="87.3">R40</text>
<text x="116.2" y="87.3">10K</text>
<text x="114.3" y="94.9">R151</text>
<text x="114.3" y="93">R150</text>
<text x="120.1" y="94.9">22</text>
<text x="120.1" y="93">22</text>
<text x="108.6" y="98.7">R162</text>
<text x="114.3" y="98.7">10K</text>
<text x="146.7" y="100.6">R152</text>
<text x="152.4" y="100.6">10K</text>
<text x="263.5" y="98.7">DUAL USB</text>
<text x="120.1" y="102.5">C59</text>
<text x="125.8" y="102.5">18pF</text>
<text x="146.7" y="104.4">R155</text>
<text x="146.7" y="102.5">R154</text>
<text x="146.7" y="106.3">R156</text>
<text x="152.4" y="104.4">10K</text>
<text x="152.4" y="102.5">10K</text>
<text x="152.4" y="106.3">10K</text>
<text x="110.5" y="110.1">R38</text>
<text x="110.5" y="112">1M</text>
<text x="275.3" y="113.2">J6</text>
<text x="29.2" y="118.1">8K06</text>
<text x="29.8" y="115.8">R39</text>
<text x="120.1" y="119.7">C60</text>
<text x="125.8" y="119.7">18pF</text>
<text x="76.2" y="123.5">USB3320C</text>
<text x="232.4" y="127.3">R158</text>
<text x="232.4" y="129.2">12K 1%</text>
<text x="125.8" y="134.9">C231</text>
<text x="125.8" y="136.8">4.7uF</text>
<text x="133.4" y="134.9">C230</text>
<text x="133.4" y="136.8">0.1uF</text>
<text x="139.1" y="134.9">C233</text>
<text x="139.1" y="136.8">4.7uF</text>
<text x="146.7" y="134.9">C232</text>
<text x="146.7" y="136.8">0.1uF</text>
<text x="150.5" y="143.5">R157</text>
<text x="263.5" y="138.7">DUAL USB</text>
<text x="150.5" y="151.3">1M</text>
<text x="211.5" y="150.1">USB2514</text>
<text x="149.8" y="161.6">C235</text>
<text x="165" y="161.6">C234</text>
<text x="28.6" y="165.4">C61</text>
<text x="28.6" y="167.3">0.1uF</text>
<text x="41.4" y="164.6">U8</text>
<text x="62.9" y="167.3">R41</text>
<text x="74.3" y="165.4">C62</text>
<text x="74.3" y="167.3">22uF</text>
<text x="82" y="163.5">C63</text>
<text x="82" y="165.4">100uF</text>
<text x="91.5" y="163.5">C64</text>
<text x="91.5" y="165.4">4.7uF</text>
<text x="149.8" y="163.9">18pF</text>
<text x="165" y="163.9">18pF</text>
<text x="62.9" y="169.2">100K</text>
<text x="22.9" y="176.8">R42</text>
<text x="22.9" y="178.7">10K</text>
<text x="40" y="176.8">TPS2051BDBV</text>
</g>
<g font-size="1.7" fill="#f00">
<text x="7.7" y="59.5">2</text>
<text x="14.7" y="59.6">OTG_RESET</text>
<text x="7.7" y="76.6">2</text>
<text x="16.6" y="77">OTG_STP</text>
<text x="38.5" y="77.7">OTG_NXT</text>
<text x="38.5" y="75.8">OTG_STP</text>
<text x="7.7" y="78.5">2</text>
<text x="7.7" y="80.4">2</text>
<text x="16.6" y="78.9">OTG_NXT</text>
<text x="16.6" y="80.8">OTG_DIR</text>
<text x="38.5" y="79.6">OTG_DIR</text>
<text x="230.9" y="83.4">DN1</text>
<text x="7.7" y="88">2</text>
<text x="7.7" y="89.9">2</text>
<text x="7.7" y="84.2">2</text>
<text x="14.5" y="88.4">OTG_DATA0</text>
<text x="16.6" y="84.6">OTG_CLK</text>
<text x="38.5" y="87.2">OTG_DATA0</text>
<text x="38.5" y="89.2">OTG_DATA1</text>
<text x="95.7" y="87.2">USB_VBUS</text>
<text x="96.1" y="89.2">VUSB_V_EN</text>
<text x="230.9" y="85.3">DP1</text>
<text x="7.7" y="91.8">2</text>
<text x="7.7" y="93.7">2</text>
<text x="7.7" y="95.7">2</text>
<text x="14.5" y="90.3">OTG_DATA1</text>
<text x="14.5" y="92.2">OTG_DATA2</text>
<text x="14.5" y="94.1">OTG_DATA3</text>
<text x="38.5" y="91.1">OTG_DATA2</text>
<text x="38.5" y="93">OTG_DATA3</text>
<text x="38.5" y="94.9">OTG_DATA4</text>
<text x="95.7" y="94.9">OTG_D_P</text>
<text x="95.7" y="93">OTG_D_N</text>
<text x="133.8" y="94.9">USB_DP</text>
<text x="133.8" y="93">USB_DM</text>
<text x="230.9" y="91.1">DN2</text>
<text x="230.9" y="93">DP2</text>
<text x="7.7" y="97.6">2</text>
<text x="7.7" y="99.5">2</text>
<text x="7.7" y="101.4">2</text>
<text x="14.5" y="96">OTG_DATA4</text>
<text x="14.5" y="97.9">OTG_DATA5</text>
<text x="14.5" y="99.8">OTG_DATA6</text>
<text x="14.5" y="101.7">OTG_DATA7</text>
<text x="38.5" y="96.8">OTG_DATA5</text>
<text x="38.5" y="98.7">OTG_DATA6</text>
<text x="38.5" y="100.6">OTG_DATA7</text>
<text x="95.7" y="98.7">OTG_ID</text>
<text x="230.9" y="98.7">DN3</text>
<text x="230.9" y="100.6">DP3</text>
<text x="230.9" y="108.2">DN4</text>
<text x="230.9" y="110.1">DP4</text>
<text x="8" y="171.1">VUSB_V_EN</text>
</g>
<g font-size="1.7" fill="#004080">
<text x="54.3" y="77">STP</text>
<text x="54.3" y="73.2">VDDIO</text>
<text x="76" y="73.2">RESETB</text>
<text x="78.4" y="77">VBAT</text>
<text x="54.3" y="80.8">DIR</text>
<text x="54.3" y="78.9">NXT</text>
<text x="75.5" y="82.7">VDD18_1</text>
<text x="77.4" y="78.9">VDD33</text>
<text x="267.7" y="78.9">VBUS1</text>
<text x="267.7" y="80.8">D1-</text>
<text x="267.7" y="82.7">D1+</text>
<text x="54.3" y="84.6">CLKOUT</text>
<text x="54.3" y="88.4">DATA0</text>
<text x="75.5" y="84.6">VDD18_2</text>
<text x="78.2" y="88.4">VBUS</text>
<text x="168.6" y="84.6">RESET_N</text>
<text x="214.8" y="84.6">DN1</text>
<text x="214.8" y="86.5">DP1</text>
<text x="267.7" y="84.6">GND1</text>
<text x="267.7" y="88.4">VBUS2</text>
<text x="54.3" y="90.3">DATA1</text>
<text x="54.3" y="92.2">DATA2</text>
<text x="54.3" y="94.1">DATA3</text>
<text x="78.2" y="90.3">CPEN</text>
<text x="80.3" y="94.1">DM</text>
<text x="168.6" y="90.3">VBUS_DET</text>
<text x="168.6" y="94.1">DM_UP</text>
<text x="214.8" y="92.2">DN2</text>
<text x="214.8" y="94.1">DP2</text>
<text x="267.7" y="90.3">D2-</text>
<text x="267.7" y="92.2">D2+</text>
<text x="267.7" y="94.1">GND2</text>
<text x="54.3" y="96">DATA4</text>
<text x="54.3" y="97.9">DATA5</text>
<text x="54.3" y="99.8">DATA6</text>
<text x="54.3" y="101.7">DATA7</text>
<text x="80.5" y="96">DP</text>
<text x="81.2" y="99.8">ID</text>
<text x="168.6" y="96">DP_UP</text>
<text x="168.6" y="101.7">SUSP_IND/LOCAL_PWR/NON_REM0</text>
<text x="214.8" y="99.8">DN3</text>
<text x="214.8" y="101.7">DP3</text>
<text x="275.2" y="96.2" transform="rotate(-90 275.2 96.2)">SH4</text>
<text x="277.1" y="96.2" transform="rotate(-90 277.1 96.2)">SH3</text>
<text x="279" y="96.2" transform="rotate(-90 279 96.2)">SH2</text>
<text x="280.9" y="96.2" transform="rotate(-90 280.9 96.2)">SH1</text>
<text x="77.3" y="105.6">SPK_R</text>
<text x="77.8" y="103.7">SPL_L</text>
<text x="168.6" y="103.7">SDA/SMBDATA/NON_REM1</text>
<text x="168.6" y="105.6">SCL/SMBCLK/CFG_SEL0</text>
<text x="168.6" y="107.5">HS_IND/CFG_SEL1</text>
<text x="54.3" y="111.3">RBIAS</text>
<text x="76.2" y="109.4">REFCLK</text>
<text x="80.4" y="111.3">XO</text>
<text x="214.8" y="109.4">DN4</text>
<text x="214.8" y="111.3">DP4</text>
<text x="54.3" y="118.9">GND</text>
<text x="54.3" y="115.1">NC</text>
<text x="75.3" y="117">REFSEL1</text>
<text x="75.3" y="118.9">REFSEL2</text>
<text x="75.3" y="115.1">REFSEL0</text>
<text x="168.6" y="115.1">VDD33_1</text>
<text x="168.6" y="117">VDD33_2</text>
<text x="168.6" y="118.9">VDD33_3</text>
<text x="213.8" y="118.9">TEST</text>
<text x="267.7" y="118.9">VBUS1</text>
<text x="168.6" y="120.8">VDD33_4</text>
<text x="168.6" y="122.7">VDD33_5</text>
<text x="168.6" y="124.6">VDD33_6</text>
<text x="212.6" y="124.6">OCSn1</text>
<text x="213" y="120.8">RBIAS</text>
<text x="267.7" y="120.8">D1-</text>
<text x="267.7" y="122.7">D1+</text>
<text x="267.7" y="124.6">GND1</text>
<text x="168.6" y="130.3">PLLFILT</text>
<text x="212.6" y="126.5">OCSn2</text>
<text x="212.6" y="128.4">OCSn3</text>
<text x="212.6" y="130.3">OCSn4</text>
<text x="267.7" y="128.4">VBUS2</text>
<text x="267.7" y="130.3">D2-</text>
<text x="168.6" y="132.2">CRFILT</text>
<text x="202.6" y="136">PRTPWR1/BC_EN1</text>
<text x="204.9" y="137.9">TPWR2/BC_EN2</text>
<text x="267.7" y="132.2">D2+</text>
<text x="267.7" y="134.1">GND2</text>
<text x="275.2" y="136.2" transform="rotate(-90 275.2 136.2)">SH4</text>
<text x="277.1" y="136.2" transform="rotate(-90 277.1 136.2)">SH3</text>
<text x="279" y="136.2" transform="rotate(-90 279 136.2)">SH2</text>
<text x="280.9" y="136.2" transform="rotate(-90 280.9 136.2)">SH1</text>
<text x="168.6" y="139.8">XTALOUT</text>
<text x="168.6" y="143.7">XTALIN/CLKIN</text>
<text x="204.9" y="139.8">TPWR3/BC_EN3</text>
<text x="204.9" y="141.8">TPWR4/BC_EN4</text>
<text x="197.1" y="147.6" transform="rotate(-90 197.1 147.6)">VSS_PAD</text>
<text x="41" y="170.3">IN</text>
<text x="41" y="172.2">EN</text>
<text x="45" y="170.3">OUT</text>
<text x="41" y="174.1">GND /OC</text>
</g>
<text font-size="1.7" fill="#00f" x="78.1" y="163.5">+</text>
<g font-size="1.4">
<text x="30.5" y="1.4">5</text>
<text x="87.7" y="1.4">4</text>
<text x="144.8" y="1.4">3</text>
<text x="202" y="1.4">2</text>
<text x="259.1" y="1.4">1</text>
<text x=".5" y="28.9">D</text>
<text x="288.2" y="28.9">D</text>
<text x=".5" y="80.3">C</text>
<text x="288.2" y="80.3">C</text>
<text x=".5" y="131.7">B</text>
<text x="288.2" y="131.7">B</text>
<text x=".5" y="183.2">A</text>
<text x="288.2" y="183.2">A</text>
<text x="30.5" y="209.1">5</text>
<text x="87.7" y="209.1">4</text>
<text x="144.8" y="209.1">3</text>
<text x="202" y="209.1">2</text>
<text x="259.1" y="209.1">1</text>
</g>
</svg>
